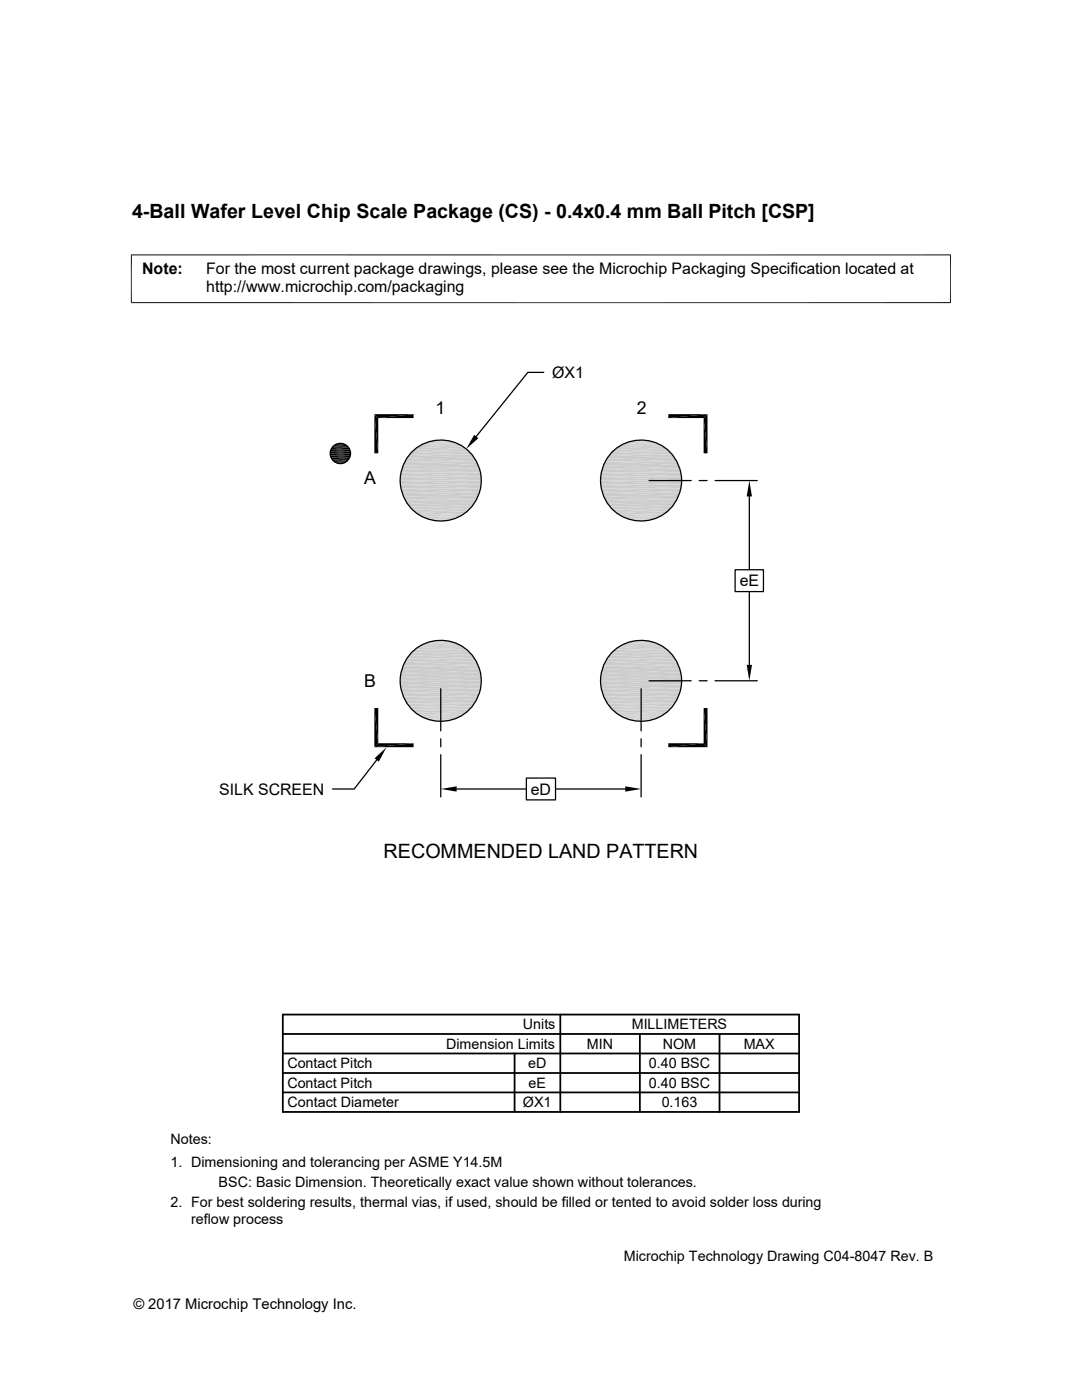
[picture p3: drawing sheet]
<svg xmlns="http://www.w3.org/2000/svg" width="216mm" height="279mm" viewBox="0 0 216 279" stroke-linecap="round" stroke-linejoin="round" font-family="sans-serif">
<g fill="#ccc">
<path d="M87.1 87.8h1.6z"/>
<path d="M127.1 87.8h1.6z"/>
</g>
<path d="M85.6 88.1h4.7M86.4 87.9h3.1M125.6 88.1h4.7M126.3 87.9h3.2" fill="none" stroke="#ccc" stroke-width=".2"/>
<path d="M84.9 88.3h6.1M124.8 88.3h6.2" fill="none" stroke="#ccc" stroke-width=".28"/>
<path d="M84.1 88.6h7.7M124.1 88.6h7.6" fill="none" stroke="#ccc" stroke-width=".34"/>
<path d="M83.4 89h9M123.4 89h9" fill="none" stroke="#ccc" stroke-width=".4"/>
<g fill="#ccc">
<path d="M122.8 89.6l.6-.4 9.7 .4z"/>
<path d="M123.4 89.2h9l.7 .4z"/>
<path d="M82.8 89.6l.6-.4 9.7 .4z"/>
<path d="M83.4 89.2h9l.7 .4z"/>
<path d="M122.2 90.2l.6-.6 10.8 .6z"/>
<path d="M122.8 89.6h10.3l.5 .6z"/>
<path d="M82.2 90.2l.6-.6 10.9 .6z"/>
<path d="M82.8 89.6h10.3l.6 .6z"/>
<path d="M122.2 90.2l12 .6h-12.5z"/>
<path d="M122.2 90.2h11.4l.6 .6z"/>
<path d="M82.2 90.2l12 .6h-12.5z"/>
<path d="M82.2 90.2h11.5l.5 .6z"/>
<path d="M121.7 90.8l12.9 .6h-13.4z"/>
<path d="M121.7 90.8h12.5l.4 .6z"/>
<path d="M81.7 90.8l13 .6h-13.5z"/>
<path d="M81.7 90.8h12.5l.5 .6z"/>
<path d="M121.2 91.4l13.8 .7h-14.2z"/>
<path d="M121.2 91.4h13.4l.4 .7z"/>
<path d="M81.2 91.4l13.9 .7h-14.3z"/>
<path d="M81.2 91.4h13.5l.4 .7z"/>
<path d="M120.8 92.1l14.6 .7h-15z"/>
<path d="M120.8 92.1h14.2l.4 .7z"/>
<path d="M80.8 92.1l14.6 .7h-14.9z"/>
<path d="M80.8 92.1h14.3l.3 .7z"/>
<path d="M120.4 92.8l15.3 .8h-15.5z"/>
<path d="M120.4 92.8h15l.3 .8z"/>
<path d="M80.5 92.8l15.2 .8h-15.5z"/>
<path d="M80.5 92.8h14.9l.3 .8z"/>
<path d="M120.2 93.6l15.6 .7h-15.8z"/>
<path d="M120.2 93.6h15.5l.1 .7z"/>
<path d="M80.2 93.6l15.7 .7h-15.9z"/>
<path d="M80.2 93.6h15.5l.2 .7z"/>
<path d="M120 94.3l16 .8h-16.1z"/>
<path d="M120 94.3h15.8l.2 .8z"/>
<path d="M80 94.3l16 .8h-16.1z"/>
<path d="M80 94.3h15.9l.1 .8z"/>
<path d="M119.9 95.1l16.1 .8h-16.2z"/>
<path d="M119.9 95.1h16.1v.8z"/>
<path d="M79.9 95.1l16.1 .8h-16.2z"/>
<path d="M79.9 95.1h16.1v.8z"/>
<path d="M119.8 95.9l16.2 .8h-16.1z"/>
<path d="M119.8 95.9h16.2v.8z"/>
<path d="M79.8 95.9l16.2 .8h-16.1z"/>
<path d="M79.8 95.9h16.2v.8z"/>
<path d="M119.9 96.7l15.9 .8h-15.8z"/>
<path d="M119.9 96.7h16.1l-.2 .8z"/>
<path d="M79.9 96.7l16 .8h-15.9z"/>
<path d="M79.9 96.7h16.1l-.1 .8z"/>
<path d="M120 97.5l15.7 .8h-15.5z"/>
<path d="M120 97.5h15.8l-.1 .8z"/>
<path d="M80 97.5l15.7 .8h-15.5z"/>
<path d="M80 97.5h15.9l-.2 .8z"/>
<path d="M120.2 98.3l15.2 .7h-15z"/>
<path d="M120.2 98.3h15.5l-.3 .7z"/>
<path d="M80.2 98.3l15.2 .7h-14.9z"/>
<path d="M80.2 98.3h15.5l-.3 .7z"/>
<path d="M120.4 99l14.6 .7h-14.2z"/>
<path d="M120.4 99h15l-.4 .7z"/>
<path d="M80.5 99l14.6 .7h-14.3z"/>
<path d="M80.5 99h14.9l-.3 .7z"/>
<path d="M120.8 99.7l13.8 .7h-13.4z"/>
<path d="M120.8 99.7h14.2l-.4 .7z"/>
<path d="M80.8 99.7l13.9 .7h-13.5z"/>
<path d="M80.8 99.7h14.3l-.4 .7z"/>
<path d="M121.2 100.4l13 .6h-12.5z"/>
<path d="M121.2 100.4h13.4l-.4 .6z"/>
<path d="M81.2 100.4l13 .6h-12.5z"/>
<path d="M81.2 100.4h13.5l-.5 .6z"/>
<path d="M121.7 101l11.9 .6h-11.4z"/>
<path d="M121.7 101h12.5l-.6 .6z"/>
<path d="M81.7 101l12 .6h-11.5z"/>
<path d="M81.7 101h12.5l-.5 .6z"/>
<path d="M122.2 101.6l10.9 .6h-10.3z"/>
<path d="M122.2 101.6h11.4l-.5 .6z"/>
<path d="M82.2 101.6l10.9 .6h-10.3z"/>
<path d="M82.2 101.6h11.5l-.6 .6z"/>
<path d="M122.8 102.2l9.6 .4h-9z"/>
<path d="M122.8 102.2h10.3l-.7 .4z"/>
<path d="M82.8 102.2l9.6 .4h-9z"/>
<path d="M82.8 102.2h10.3l-.7 .4z"/>
</g>
<path d="M83.4 102.8h9M123.4 102.8h9" fill="none" stroke="#ccc" stroke-width=".4"/>
<path d="M84.1 103.2h7.7M124.1 103.2h7.6" fill="none" stroke="#ccc" stroke-width=".34"/>
<path d="M84.9 103.5h6.1M124.8 103.5h6.2" fill="none" stroke="#ccc" stroke-width=".28"/>
<path d="M85.6 103.7h4.7M125.6 103.7h4.7" fill="none" stroke="#ccc" stroke-width=".2"/>
<g fill="#ccc">
<path d="M87.1 103.9h1.6z"/>
<path d="M127.1 103.9h1.6z"/>
</g>
<path d="M86.4 103.9h3.1M126.3 103.9h3.2" fill="none" stroke="#ccc" stroke-width=".2"/>
<g fill="#ccc">
<path d="M87.1 127.8h1.6z"/>
<path d="M127.1 127.8h1.6z"/>
</g>
<path d="M85.6 128h4.7M86.4 127.9h3.1M125.6 128h4.7M126.3 127.9h3.2" fill="none" stroke="#ccc" stroke-width=".2"/>
<path d="M84.9 128.3h6.1M124.8 128.3h6.2" fill="none" stroke="#ccc" stroke-width=".28"/>
<path d="M84.1 128.6h7.7M124.1 128.6h7.6" fill="none" stroke="#ccc" stroke-width=".34"/>
<path d="M83.4 128.9h9M123.4 128.9h9" fill="none" stroke="#ccc" stroke-width=".4"/>
<g fill="#ccc">
<path d="M122.8 129.6l.6-.5 9.7 .5z"/>
<path d="M123.4 129.1h9l.7 .5z"/>
<path d="M82.8 129.6l.6-.5 9.7 .5z"/>
<path d="M83.4 129.1h9l.7 .5z"/>
<path d="M122.2 130.2l.6-.6 10.8 .6z"/>
<path d="M122.8 129.6h10.3l.5 .6z"/>
<path d="M82.2 130.2l.6-.6 10.9 .6z"/>
<path d="M82.8 129.6h10.3l.6 .6z"/>
<path d="M122.2 130.2l12 .5h-12.5z"/>
<path d="M122.2 130.2h11.4l.6 .5z"/>
<path d="M82.2 130.2l12 .5h-12.5z"/>
<path d="M82.2 130.2h11.5l.5 .5z"/>
<path d="M121.7 130.7l12.9 .7h-13.4z"/>
<path d="M121.7 130.7h12.5l.4 .7z"/>
<path d="M81.7 130.7l13 .7h-13.5z"/>
<path d="M81.7 130.7h12.5l.5 .7z"/>
<path d="M121.2 131.4l13.8 .7h-14.2z"/>
<path d="M121.2 131.4h13.4l.4 .7z"/>
<path d="M81.2 131.4l13.9 .7h-14.3z"/>
<path d="M81.2 131.4h13.5l.4 .7z"/>
<path d="M120.8 132.1l14.6 .7h-15z"/>
<path d="M120.8 132.1h14.2l.4 .7z"/>
<path d="M80.8 132.1l14.6 .7h-14.9z"/>
<path d="M80.8 132.1h14.3l.3 .7z"/>
<path d="M120.4 132.8l15.3 .7h-15.5z"/>
<path d="M120.4 132.8h15l.3 .7z"/>
<path d="M80.5 132.8l15.2 .7h-15.5z"/>
<path d="M80.5 132.8h14.9l.3 .7z"/>
<path d="M120.2 133.5l15.6 .8h-15.8z"/>
<path d="M120.2 133.5h15.5l.1 .8z"/>
<path d="M80.2 133.5l15.7 .8h-15.9z"/>
<path d="M80.2 133.5h15.5l.2 .8z"/>
<path d="M120 134.3l16 .8h-16.1z"/>
<path d="M120 134.3h15.8l.2 .8z"/>
<path d="M80 134.3l16 .8h-16.1z"/>
<path d="M80 134.3h15.9l.1 .8z"/>
<path d="M119.9 135.1l16.1 .8h-16.2z"/>
<path d="M119.9 135.1h16.1v.8z"/>
<path d="M79.9 135.1l16.1 .8h-16.2z"/>
<path d="M79.9 135.1h16.1v.8z"/>
<path d="M119.8 135.9l16.2 .8h-16.1z"/>
<path d="M119.8 135.9h16.2v.8z"/>
<path d="M79.8 135.9l16.2 .8h-16.1z"/>
<path d="M79.8 135.9h16.2v.8z"/>
<path d="M119.9 136.7l15.9 .8h-15.8z"/>
<path d="M119.9 136.7h16.1l-.2 .8z"/>
<path d="M79.9 136.7l16 .8h-15.9z"/>
<path d="M79.9 136.7h16.1l-.1 .8z"/>
<path d="M120 137.5l15.7 .7h-15.5z"/>
<path d="M120 137.5h15.8l-.1 .7z"/>
<path d="M80 137.5l15.7 .7h-15.5z"/>
<path d="M80 137.5h15.9l-.2 .7z"/>
<path d="M120.2 138.2l15.2 .8h-15z"/>
<path d="M120.2 138.2h15.5l-.3 .8z"/>
<path d="M80.2 138.2l15.2 .8h-14.9z"/>
<path d="M80.2 138.2h15.5l-.3 .8z"/>
<path d="M120.4 139l14.6 .7h-14.2z"/>
<path d="M120.4 139h15l-.4 .7z"/>
<path d="M80.5 139l14.6 .7h-14.3z"/>
<path d="M80.5 139h14.9l-.3 .7z"/>
<path d="M120.8 139.7l13.8 .7h-13.4z"/>
<path d="M120.8 139.7h14.2l-.4 .7z"/>
<path d="M80.8 139.7l13.9 .7h-13.5z"/>
<path d="M80.8 139.7h14.3l-.4 .7z"/>
<path d="M121.2 140.4l13 .6h-12.5z"/>
<path d="M121.2 140.4h13.4l-.4 .6z"/>
<path d="M81.2 140.4l13 .6h-12.5z"/>
<path d="M81.2 140.4h13.5l-.5 .6z"/>
<path d="M121.7 141l11.9 .6h-11.4z"/>
<path d="M121.7 141h12.5l-.6 .6z"/>
<path d="M81.7 141l12 .6h-11.5z"/>
<path d="M81.7 141h12.5l-.5 .6z"/>
<path d="M122.2 141.6l10.9 .5h-10.3z"/>
<path d="M122.2 141.6h11.4l-.5 .5z"/>
<path d="M82.2 141.6l10.9 .5h-10.3z"/>
<path d="M82.2 141.6h11.5l-.6 .5z"/>
<path d="M122.8 142.1l9.6 .5h-9z"/>
<path d="M122.8 142.1h10.3l-.7 .5z"/>
<path d="M82.8 142.1l9.6 .5h-9z"/>
<path d="M82.8 142.1h10.3l-.7 .5z"/>
</g>
<path d="M83.4 142.8h9M123.4 142.8h9" fill="none" stroke="#ccc" stroke-width=".4"/>
<path d="M84.1 143.2h7.7M124.1 143.2h7.6" fill="none" stroke="#ccc" stroke-width=".34"/>
<path d="M84.9 143.5h6.1M124.8 143.5h6.2" fill="none" stroke="#ccc" stroke-width=".28"/>
<path d="M85.6 143.7h4.7M125.6 143.7h4.7" fill="none" stroke="#ccc" stroke-width=".2"/>
<g fill="#ccc">
<path d="M87.1 143.9h1.6z"/>
<path d="M127.1 143.9h1.6z"/>
</g>
<path d="M86.4 143.9h3.1M126.3 143.9h3.2" fill="none" stroke="#ccc" stroke-width=".2"/>
<g fill="none" stroke="#000" stroke-width=".25">
<path d="M108.5 74.3h-3.2l-10.3 12.8M66.5 88.9h2.8M129.5 95.9h8.4M139.5 95.9h1.6M142.7 95.9h8.4M149.5 99.1v14.6M146.7 113.7h5.6v4.4h-5.6zM149.5 118.1v14.6M87.9 137.5v8.4M127.9 137.5v8.4M129.5 135.9h8.4M139.5 135.9h1.6"/>
<path d="M142.7 135.9h8.4M75.2 151.7l-4.5 5.8h-4.3M87.9 147.4v1.6M87.9 150.6v8.4M91.1 157.5h13.9M105 155.3h5.8v4.3h-5.8zM110.8 157.5h14M127.9 147.4v1.6M127.9 150.6v8.4"/>
<circle cx="67.9" cy="90.5" r="2.03"/>
<circle cx="87.9" cy="95.9" r="8.1"/>
<circle cx="127.9" cy="95.9" r="8.1"/>
<circle cx="87.9" cy="135.9" r="8.1"/>
<circle cx="127.9" cy="135.9" r="8.1"/>
</g>
<path d="M26.1 50.9h163.7M26.2 50.8v9.7M189.7 50.8v9.7M26.1 60.4h163.7M66.8 92.3h2.2M66.8 88.7h2.2" fill="none" stroke="#000" stroke-width=".2"/>
<g fill="#000">
<path d="M66.8 92.2l1.9 .2h-1.6zM67.1 88.6h1.6l.3 .2zM67.1 92.4l1.2 .1zM67.1 92.4h1.6l-.4 .1zM67.1 88.6l.4-.1 1.2 .1zM67.5 88.5l1.2 .1zM67.5 92.5h.8zM67.5 88.5h.8zM74.7 82.7l.8 7.8h-.8zM74.7 82.7h7.8l-7 .7zM74.7 82.7l.8 .7v7.1zM75.5 83.4l7-.7v.7z"/>
<path d="M94.6 86.8l.8 .7-2.4 2.1zM133.3 82.7h7.9l-7.9 .7zM133.3 83.4l7.9-.7-.8 .7zM140.4 83.4l.8 7.1h-.8zM140.4 83.4l.8-.7v7.8zM149.5 95.9l.6 3.2h-1.1zM149 132.7h1.1l-.6 3.2zM74.7 141.3l.8 7-.8 .8zM74.7 151.3l2.4-2.1-1.5 2.8zM74.7 141.3h.8v7zM74.7 149.1l7.8-.8v.8zM74.7 149.1l.8-.8h7z"/>
<path d="M87.9 157.5l3.2-.6v1.1zM124.8 156.9l3.1 .6-3.1 .5zM140.4 141.3l.8 7.8-.8-.8zM133.4 148.3h7l-7 .8zM140.4 141.3h.8v7.8zM133.4 149.1l7-.8 .8 .8z"/>
</g>
<path d="M66.2 89.2h3.4" fill="none" stroke="#000" stroke-width=".3"/>
<path d="M66 91.5h3.8M66 89.5h3.8M56.4 206.4h103M56.4 202.5h103v19.4h-103zM56.4 210.2h103M56.4 218h103M56.4 214.1h103M102.7 210.2v11.7M111.8 202.5v19.4M127.7 206.4v15.5M143.6 206.4v15.5" fill="none" stroke="#000" stroke-width=".36"/>
<path d="M65.9 90.7h4.1M65.9 91.1h4M65.9 89.9h4" fill="none" stroke="#000" stroke-width=".38"/>
<path d="M65.9 90.3h4.1" fill="none" stroke="#000" stroke-width=".4"/>
<path d="M66.2 91.8h3.4" fill="none" stroke="#000" stroke-width=".32"/>
<path d="M66.5 92.1h2.8" fill="none" stroke="#000" stroke-width=".23"/>
<g font-size="3.9">
<text x="26.4" y="43.5">4-Ball Wafer Level Chip Scale Package (CS) - 0.4x0.4 mm Ball Pitch [CSP]</text>
<text x="76.5" y="171.1">RECOMMENDED LAND PATTERN</text>
</g>
<g font-size="3.5">
<text x="86.9" y="82.7">1</text>
<text x="127.1" y="82.7">2</text>
<text x="72.6" y="96.6">A</text>
<text x="72.6" y="137.1">B</text>
</g>
<g font-size="3.2">
<text x="28.4" y="54.6">Note:</text>
<text x="41.1" y="54.6">For the most current package drawings, please see the Microchip Packaging Specification located at</text>
<text x="41.1" y="58.3">http://www.microchip.com/packaging</text>
<text x="110.2" y="75.4">ØX1</text>
<text x="147.6" y="117">eE</text>
<text x="43.7" y="158.6">SILK SCREEN</text>
<text x="105.9" y="158.6">eD</text>
</g>
<g font-size="2.9">
<text x="89" y="209.3">Dimension Limits</text>
<text x="104.3" y="205.4">Units</text>
<text x="117.1" y="209.3">MIN</text>
<text x="126" y="205.4">MILLIMETERS</text>
<text x="132.3" y="209.3">NOM</text>
<text x="148.4" y="209.3">MAX</text>
<text x="57.3" y="213.2">Contact Pitch</text>
<text x="105.4" y="213.2">eD</text>
<text x="129.5" y="213.2">0.40 BSC</text>
<text x="57.3" y="221">Contact Diameter</text>
<text x="57.3" y="217.1">Contact Pitch</text>
<text x="104.4" y="221">ØX1</text>
<text x="105.5" y="217.1">eE</text>
<text x="129.5" y="217.1">0.40 BSC</text>
<text x="132" y="221">0.163</text>
<text x="34" y="232.9">1. Dimensioning and tolerancing per ASME Y14.5M</text>
<text x="34" y="228.3">Notes:</text>
<text x="43.6" y="236.9">BSC: Basic Dimension. Theoretically exact value shown without tolerances.</text>
<text x="34" y="241">2. For best soldering results, thermal vias, if used, should be filled or tented to avoid solder loss during</text>
<text x="38.1" y="244.3">reflow process</text>
<text x="124.5" y="251.7">Microchip Technology Drawing C04-8047 Rev. B</text>
<text x="26.6" y="261.3">© 2017 Microchip Technology Inc.</text>
</g>
</svg>
